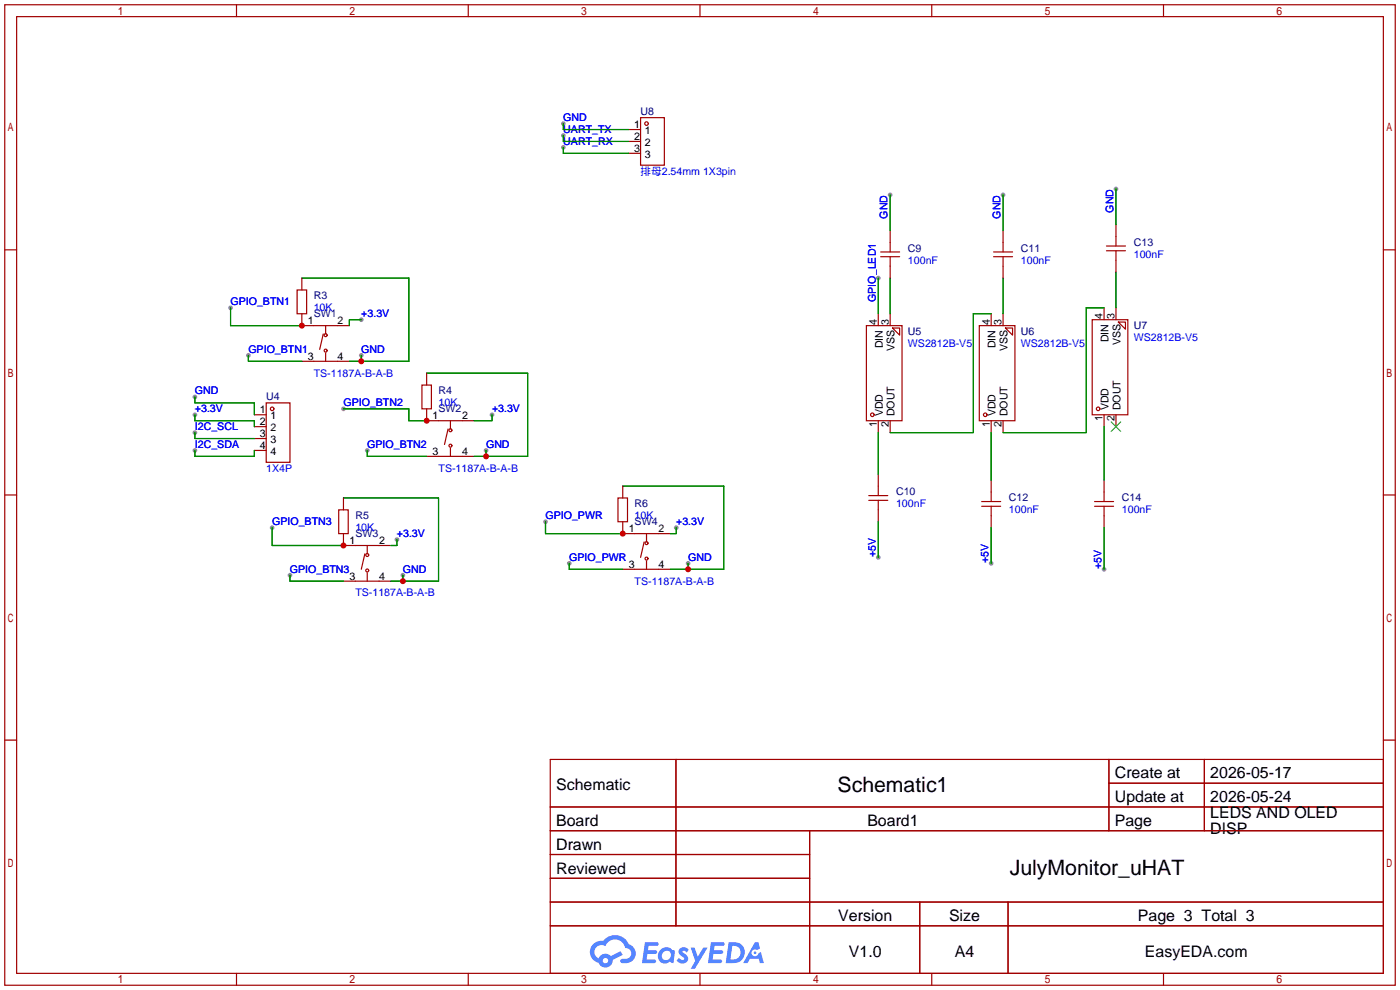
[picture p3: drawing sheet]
<svg xmlns="http://www.w3.org/2000/svg" width="299mm" height="212mm" viewBox="0 0 299 212" stroke-linecap="round" stroke-linejoin="round" font-family="sans-serif">
<g fill="#999">
<circle cx="41.7" cy="84.8" r=".51"/>
<circle cx="41.7" cy="88.6" r=".51"/>
<circle cx="41.7" cy="92.5" r=".51"/>
<circle cx="41.7" cy="96.3" r=".51"/>
<circle cx="49.3" cy="65.8" r=".51"/>
<circle cx="58.2" cy="112.8" r=".51"/>
<circle cx="73.4" cy="87.4" r=".51"/>
<circle cx="77.2" cy="68.3" r=".51"/>
<circle cx="105.2" cy="88.6" r=".51"/>
<circle cx="84.8" cy="115.3" r=".51"/>
<circle cx="53.1" cy="75.9" r=".51"/>
<circle cx="78.5" cy="96.3" r=".51"/>
<circle cx="62" cy="122.9" r=".51"/>
<circle cx="77.2" cy="75.9" r=".51"/>
<circle cx="103.9" cy="96.3" r=".51"/>
<circle cx="86.1" cy="122.9" r=".51"/>
<circle cx="116.6" cy="111.5" r=".51"/>
<circle cx="121.7" cy="120.4" r=".51"/>
<circle cx="144.5" cy="112.8" r=".51"/>
<circle cx="147.1" cy="120.4" r=".51"/>
<circle cx="187.7" cy="59.4" r=".51"/>
<circle cx="190.2" cy="41.7" r=".51"/>
<circle cx="187.7" cy="119.1" r=".51"/>
<circle cx="211.8" cy="120.4" r=".51"/>
<circle cx="236" cy="121.7" r=".51"/>
<circle cx="238.5" cy="40.4" r=".51"/>
<circle cx="214.4" cy="41.7" r=".51"/>
<circle cx="120.4" cy="31.5" r=".51"/>
<circle cx="120.4" cy="29" r=".51"/>
<circle cx="120.4" cy="26.4" r=".51"/>
</g>
<g fill="none" stroke="#a10000" stroke-width=".25">
<path d="M1 1h297.2v209.6h-297.2zM3.6 3.6h292.1v204.4h-292.1zM50.5 1v2.6M100.1 1v2.6M149.6 1v2.6M199.1 1v2.6M248.7 1v2.6M1 53.4h2.6M295.7 53.4h2.5M1 105.8h2.6M295.7 105.8h2.5M1 158.2h2.6"/>
<path d="M295.7 158.2h2.5M117.6 162.3h178.1v45.7h-178.1zM117.6 172.5h178.1M117.6 177.5h178.1M144.5 162.3v35.6M173 177.5v30.5M237 162.3v15.2M237 167.4h58.7M257.4 162.3v15.2M117.6 182.6h55.4M117.6 192.8h178.1M117.6 187.7h55.4"/>
<path d="M117.6 197.9h178.1M196.6 192.8v15.2M215.4 192.8v15.2M50.5 208v2.6M100.1 208v2.6M149.6 208v2.6M199.1 208v2.6M248.7 208v2.6"/>
</g>
<g fill="#5487ff">
<path d="M145.3 202.7a1.3 1.3 0 0 1 1.9 .3l-.4 .6a.54 .54 0 0 0-.9-.2l.1 .2a1.34 1.34 0 0 1 .9 1.8 1.47 1.47 0 0 1-2.3-.1l.5-.6 .8 .5a.31 .31 0 0 0 .4-.3 .31 .31 0 0 0-.3-.4 1.12 1.12 0 0 1-.7-1.8z"/>
<path d="M147.6 202.5h.9l.6 2 1.2-2h.9l-2.7 4.6h-.9l1-1.7z"/>
<path d="M137.8 201.4h1.7a1.31 1.31 0 0 1 1.2 .2 .4 .4 0 0 1-.3 .5l-1.8 .1-.1 .9h1.6a.4 .4 0 0 1 .4 .4 .4 .4 0 0 1-.5 .4h-1.6l-.2 1.2h1.4a.46 .46 0 0 1 .5 0 .46 .46 0 0 1 .1 .5l-.4 .2h-2.6z"/>
<path d="M151.9 201.4h1.7a1.32 1.32 0 0 1 1.2 .2 .39 .39 0 0 1-.3 .5l-1.8 .1-.1 .9h1.6a.4 .4 0 0 1 .4 .4 .4 .4 0 0 1-.4 .4h-1.7l-.2 1.2h1.4a.46 .46 0 0 1 .5 0 .46 .46 0 0 1 .1 .5l-.4 .2h-2.6z"/>
<path d="M161.3 201.4h.8l.3 1.3-.6 .4a.75 .75 0 0 0-1.1 .3 .75 .75 0 0 0 .5 1 .75 .75 0 0 0 .9-.7l.5-.2 .6 2.3h-.8l-.3-.9h-1.8l-.5 .9h-1z"/>
<path d="M155.7 201.4l-.6 4.4h1.5a2.27 2.27 0 0 0 2.6-2.2 2.27 2.27 0 0 0-2.7-2.2zM156.5 202.1a1.5 1.5 0 0 1 1.8 1.6 1.5 1.5 0 0 1-1.9 1.4h-.3z"/>
<path d="M141.2 203a1.6 1.6 0 0 0-.3 2.3 1.6 1.6 0 0 0 2.3 .2l.7 .3 .3-2.4-.1-.3-.5-.1a1.58 1.58 0 0 0-2.4 0zM141.8 203.5a.98 .98 0 0 1 1.6 .4 .98 .98 0 0 1-1.1 1.3 .94 .94 0 0 1-.9-.7 .94 .94 0 0 1 .4-1z"/>
<path d="M126.8 201.8a2.37 2.37 0 0 0 1.1 4 1.54 1.54 0 0 0 1.8 1 1.54 1.54 0 0 0 1.2-1.6l2.2-1.1-.5-.8-2 1a1.57 1.57 0 0 0-2.7 .5 1.5 1.5 0 0 1-.7-2.1 1.5 1.5 0 0 1 2.2-.5 2.23 2.23 0 0 1 2.3-1.4 2.23 2.23 0 0 1 2 1.8 1.16 1.16 0 0 1 1.2 1.1 1.16 1.16 0 0 1-1.1 1.2h-.7a.47 .47 0 0 0-.5 .4 .47 .47 0 0 0 .4 .5 2.17 2.17 0 0 0 2.5-.9 2.17 2.17 0 0 0-.3-2.7l-.8-.4a3.2 3.2 0 0 0-5.5-.7l-1.1 .1zM128.8 205.3a.6 .6 0 0 1 1.2 0 .6 .6 0 0 1-1.2 0z"/>
<circle cx="161.4" cy="203.6" r=".28"/>
</g>
<g fill="none" stroke="#a10000" stroke-width=".25">
<path d="M134.4 27.7h2.5M134.4 30.2h2.5M134.4 32.8h2.5M136.9 25.1h5.1v10.2h-5.1zM64.5 59.4v2.6M188.2 53.8h4.1M188.2 54.9h4.1M190.2 49.3v4.5M190.2 54.9v4.5M212.3 53.8h4.1M212.3 54.9h4.1M214.4 49.3v4.5"/>
<path d="M214.4 54.9v4.5M236.5 52.6h4M236.5 53.6h4M238.5 48v4.6M238.5 53.6v4.6M63.5 62h2v5.1h-2zM64.5 77.2h10.2M64.5 67.1v2.5h10.2M69.1 71.4l-.8 3.3M69.6 69.6v1.8M69.6 75.4v1.8M91.2 79.8v2.5"/>
<path d="M185.2 69.6h7.6v20.3h-7.6zM187.7 67.1v2.5M190.2 67.1v2.5M190.8 70.1h1.5v1.5zM209.3 69.6h7.6v20.3h-7.6zM211.8 67.1v2.5M214.4 67.1v2.5M214.9 70.1h1.5v1.5zM233.4 68.3h7.6v20.3h-7.6zM236 65.8v2.5M238.5 65.8v2.5M239 68.8h1.5v1.6z"/>
<path d="M54.4 88.6h2.5M54.4 91.2h2.5M54.4 93.7h2.5M54.4 96.3h2.5M56.9 86.1h5.1v12.7h-5.1zM90.2 82.3h2v5.1h-2zM91.2 97.5h10.1M91.2 87.4v2.5h10.1M95.8 91.7l-.8 3.3M96.3 89.9v1.8M96.3 95.8v1.7M187.7 89.9v2.6"/>
<path d="M190.2 89.9v2.6M211.8 89.9v2.6M214.4 89.9v2.6M236 88.6v2.6M238.5 88.6v2.6M72.4 109h2v5h-2zM73.4 114v2.6h10.2M73.4 106.4v2.6M78 118.4l-.8 3.3M78.5 116.6v1.8M132.1 106.4h2v5.1h-2zM133.1 111.5v2.5h10.2"/>
<path d="M133.1 103.9v2.5M137.7 115.8l-.8 3.3M138.2 114v1.8M138.2 119.9v1.8M185.7 105.9h4M185.7 106.9h4M187.7 101.3v4.6M187.7 106.9v4.6M209.8 107.2h4.1M209.8 108.2h4.1M211.8 102.6v4.6M211.8 108.2v4.6"/>
<path d="M233.9 107.2h4.1M233.9 108.2h4.1M236 102.6v4.6M236 108.2v4.6M73.4 124.2h10.2M78.5 122.4v1.8M133.1 121.7h10.2"/>
<circle cx="138.2" cy="26.4" r=".38"/>
<circle cx="69.6" cy="74.9" r=".32"/>
<circle cx="69.6" cy="71.6" r=".32"/>
<circle cx="58.2" cy="87.4" r=".38"/>
<circle cx="96.3" cy="95.3" r=".32"/>
<circle cx="96.3" cy="91.9" r=".32"/>
<circle cx="186.4" cy="88.6" r=".38"/>
<circle cx="210.6" cy="88.6" r=".38"/>
<circle cx="234.7" cy="87.4" r=".38"/>
<circle cx="78.5" cy="118.6" r=".32"/>
<circle cx="138.2" cy="119.4" r=".32"/>
<circle cx="138.2" cy="116.1" r=".32"/>
<circle cx="78.5" cy="121.9" r=".32"/>
</g>
<g fill="none" stroke="#008700" stroke-width=".25">
<path d="M120.4 31.5v1.3h14M120.4 26.4v1.3h14M120.4 29v1.2h14M64.5 59.4h22.9v17.8h-12.7M187.7 59.4v7.7M190.2 41.7v7.6M190.2 59.4v7.7M214.4 41.7v7.6M214.4 59.4v7.7M238.5 40.4v7.6M238.5 58.2v7.6M49.3 65.8v3.8h15.2"/>
<path d="M53.1 75.9v1.3h11.4M77.2 68.3h-2.5v1.3M77.2 75.9v1.3M91.2 79.8h21.6v17.7h-11.5M211.8 67.1h-3.8v25.4h-17.8M236 65.8h-3.8v26.7h-17.8M41.7 84.8v1.3h12.7v2.5M41.7 88.6v1.3h12.7v1.3M41.7 92.5v1.2h12.7M41.7 96.3v1.2h12.7v-1.2M73.4 87.4h14v2.5h3.8M78.5 96.3v1.2h12.7"/>
<path d="M103.9 96.3v1.2M105.2 88.6v1.3h-3.9M187.7 92.5v8.8M211.8 92.5v10.1M236 91.2v11.4M58.2 112.8v3.8h15.2M73.4 106.4h20.3v17.8h-10.1M84.8 115.3v1.3h-1.2M116.6 111.5v2.5h16.5M133.1 103.9h21.6v17.8h-11.4M144.5 112.8v1.2h-1.2M187.7 111.5v7.6"/>
<path d="M211.8 112.8v7.6M236 112.8v8.9M62 122.9v1.3h11.4M86.1 122.9v1.3M121.7 120.4v1.3h11.4M147.1 120.4v1.3"/>
</g>
<path d="M237.5 90.2l2 2M239.5 90.2l-2 2" fill="none" stroke="#3c3" stroke-width=".25"/>
<g fill="#c00">
<circle cx="64.5" cy="69.6" r=".63"/>
<circle cx="73.4" cy="116.6" r=".63"/>
<circle cx="91.2" cy="89.9" r=".63"/>
<circle cx="77.2" cy="77.2" r=".63"/>
<circle cx="103.9" cy="97.5" r=".63"/>
<circle cx="86.1" cy="124.2" r=".63"/>
<circle cx="133.1" cy="114" r=".63"/>
<circle cx="147.1" cy="121.7" r=".63"/>
</g>
<g font-size="4.5">
<text x="179" y="169.2">Schematic1</text>
<text x="215.8" y="187">JulyMonitor_uHAT</text>
</g>
<g font-size="3.4">
<text x="238.3" y="166.4">Create at</text>
<text x="258.7" y="166.4">2026-05-17</text>
<text x="118.9" y="168.9">Schematic</text>
<text x="238.3" y="171.4">Update at</text>
<text x="258.7" y="171.4">2026-05-24</text>
<text x="118.9" y="176.5">Board</text>
<text x="185.4" y="176.5">Board1</text>
<text x="238.3" y="176.5">Page</text>
<text x="258.7" y="174.8">LEDS AND OLED</text>
<text x="258.7" y="178.2">DISP</text>
<text x="118.9" y="181.6">Drawn</text>
<text x="118.9" y="186.7">Reviewed</text>
<text x="179.2" y="196.8">Version</text>
<text x="202.8" y="196.8">Size</text>
<text x="243.2" y="196.8">Page 3 Total 3</text>
<text x="181.4" y="204.5">V1.0</text>
<text x="204.1" y="204.5">A4</text>
<text x="244.7" y="204.5">EasyEDA.com</text>
</g>
<g font-size="2.3" fill="#00f">
<text x="120.4" y="28.4">UART_TX</text>
<text x="120.4" y="25.9">GND</text>
<text x="120.4" y="31">UART_RX</text>
<text x="136.9" y="37.3">排母2.54mm 1X3pin</text>
<text x="189.7" y="46.7" transform="rotate(-90 189.7 46.7)">GND</text>
<text x="213.8" y="46.7" transform="rotate(-90 213.8 46.7)">GND</text>
<text x="238" y="45.5" transform="rotate(-90 238 45.5)">GND</text>
<text x="194.1" y="56.4">100nF</text>
<text x="218.2" y="56.4">100nF</text>
<text x="242.3" y="55.1">100nF</text>
<text x="49.3" y="65.2">GPIO_BTN1</text>
<text x="187.2" y="64.5" transform="rotate(-90 187.2 64.5)">GPIO_LED1</text>
<text x="67.1" y="66.5">10K</text>
<text x="77.2" y="67.8">+3.3V</text>
<text x="53.1" y="75.4">GPIO_BTN1</text>
<text x="77.2" y="75.4">GND</text>
<text x="194.1" y="74.1">WS2812B-V5</text>
<text x="218.2" y="74.1">WS2812B-V5</text>
<text x="242.3" y="72.9">WS2812B-V5</text>
<text x="67.1" y="80.5">TS-1187A-B-A-B</text>
<text x="41.7" y="84.3">GND</text>
<text x="41.7" y="88.1">+3.3V</text>
<text x="73.4" y="86.8">GPIO_BTN2</text>
<text x="93.7" y="86.8">10K</text>
<text x="105.2" y="88.1">+3.3V</text>
<text x="41.7" y="91.9">I2C_SCL</text>
<text x="41.7" y="95.7">I2C_SDA</text>
<text x="78.5" y="95.7">GPIO_BTN2</text>
<text x="103.9" y="95.7">GND</text>
<text x="56.9" y="100.8">1X4P</text>
<text x="93.7" y="100.8">TS-1187A-B-A-B</text>
<text x="58.2" y="112.2">GPIO_BTN3</text>
<text x="75.9" y="113.5">10K</text>
<text x="116.6" y="111">GPIO_PWR</text>
<text x="135.6" y="111">10K</text>
<text x="144.5" y="112.2">+3.3V</text>
<text x="191.5" y="108.4">100nF</text>
<text x="215.6" y="109.7">100nF</text>
<text x="239.8" y="109.7">100nF</text>
<text x="84.8" y="114.8">+3.3V</text>
<text x="121.7" y="119.9">GPIO_PWR</text>
<text x="147.1" y="119.9">GND</text>
<text x="187.2" y="119.1" transform="rotate(-90 187.2 119.1)">+5V</text>
<text x="62" y="122.4">GPIO_BTN3</text>
<text x="86.1" y="122.4">GND</text>
<text x="135.6" y="124.9">TS-1187A-B-A-B</text>
<text x="211.3" y="120.4" transform="rotate(-90 211.3 120.4)">+5V</text>
<text x="235.4" y="121.7" transform="rotate(-90 235.4 121.7)">+5V</text>
<text x="75.9" y="127.5">TS-1187A-B-A-B</text>
</g>
<g font-size="2.3">
<text x="135.5" y="27.4">1</text>
<text x="135.5" y="29.9">2</text>
<text x="137.8" y="28.6">1</text>
<text x="135.5" y="32.5">3</text>
<text x="137.8" y="31.2">2</text>
<text x="137.8" y="33.7">3</text>
<text x="65.8" y="69.3">1</text>
<text x="72.1" y="69.3">2</text>
<text x="187.4" y="69.5" transform="rotate(-90 187.4 69.5)">4</text>
<text x="189.9" y="69.5" transform="rotate(-90 189.9 69.5)">3</text>
<text x="211.5" y="69.5" transform="rotate(-90 211.5 69.5)">4</text>
<text x="214.1" y="69.5" transform="rotate(-90 214.1 69.5)">3</text>
<text x="235.7" y="68.2" transform="rotate(-90 235.7 68.2)">4</text>
<text x="238.2" y="68.2" transform="rotate(-90 238.2 68.2)">3</text>
<text x="65.8" y="76.9">3</text>
<text x="72.1" y="76.9">4</text>
<text x="188.7" y="74.4" transform="rotate(-90 188.7 74.4)">DIN</text>
<text x="191.2" y="75.1" transform="rotate(-90 191.2 75.1)">VSS</text>
<text x="212.8" y="74.4" transform="rotate(-90 212.8 74.4)">DIN</text>
<text x="215.3" y="75.1" transform="rotate(-90 215.3 75.1)">VSS</text>
<text x="236.9" y="73.2" transform="rotate(-90 236.9 73.2)">DIN</text>
<text x="239.5" y="73.8" transform="rotate(-90 239.5 73.8)">VSS</text>
<text x="55.5" y="88.3">1</text>
<text x="57.8" y="89.6">1</text>
<text x="92.5" y="89.6">1</text>
<text x="98.8" y="89.6">2</text>
<text x="188.7" y="89" transform="rotate(-90 188.7 89)">VDD</text>
<text x="191.2" y="89" transform="rotate(-90 191.2 89)">DOUT</text>
<text x="212.8" y="89" transform="rotate(-90 212.8 89)">VDD</text>
<text x="215.3" y="89" transform="rotate(-90 215.3 89)">DOUT</text>
<text x="236.9" y="87.7" transform="rotate(-90 236.9 87.7)">VDD</text>
<text x="239.5" y="87.7" transform="rotate(-90 239.5 87.7)">DOUT</text>
<text x="55.5" y="90.9">2</text>
<text x="55.5" y="93.4">3</text>
<text x="55.5" y="96">4</text>
<text x="57.8" y="92.1">2</text>
<text x="57.8" y="94.7">3</text>
<text x="187.4" y="91.3" transform="rotate(-90 187.4 91.3)">1</text>
<text x="189.9" y="91.3" transform="rotate(-90 189.9 91.3)">2</text>
<text x="211.5" y="91.3" transform="rotate(-90 211.5 91.3)">1</text>
<text x="214.1" y="91.3" transform="rotate(-90 214.1 91.3)">2</text>
<text x="235.7" y="90" transform="rotate(-90 235.7 90)">1</text>
<text x="238.2" y="90" transform="rotate(-90 238.2 90)">2</text>
<text x="57.8" y="97.2">4</text>
<text x="92.5" y="97.2">3</text>
<text x="98.8" y="97.2">4</text>
<text x="134.4" y="113.7">1</text>
<text x="140.7" y="113.7">2</text>
<text x="74.7" y="116.3">1</text>
<text x="81" y="116.3">2</text>
<text x="74.7" y="123.9">3</text>
<text x="81" y="123.9">4</text>
<text x="134.4" y="121.4">3</text>
<text x="140.7" y="121.4">4</text>
</g>
<g font-size="2.3" fill="#000080">
<text x="136.9" y="24.6">U8</text>
<text x="194.1" y="53.8">C9</text>
<text x="218.2" y="53.8">C11</text>
<text x="242.3" y="52.5">C13</text>
<text x="67.1" y="64">R3</text>
<text x="67.1" y="67.8">SW1</text>
<text x="194.1" y="71.6">U5</text>
<text x="218.2" y="71.6">U6</text>
<text x="242.3" y="70.3">U7</text>
<text x="56.9" y="85.6">U4</text>
<text x="93.7" y="88.1">SW2</text>
<text x="93.7" y="84.3">R4</text>
<text x="191.5" y="105.9">C10</text>
<text x="215.6" y="107.2">C12</text>
<text x="239.8" y="107.2">C14</text>
<text x="75.9" y="111">R5</text>
<text x="135.6" y="112.2">SW4</text>
<text x="135.6" y="108.4">R6</text>
<text x="75.9" y="114.8">SW3</text>
</g>
</svg>
